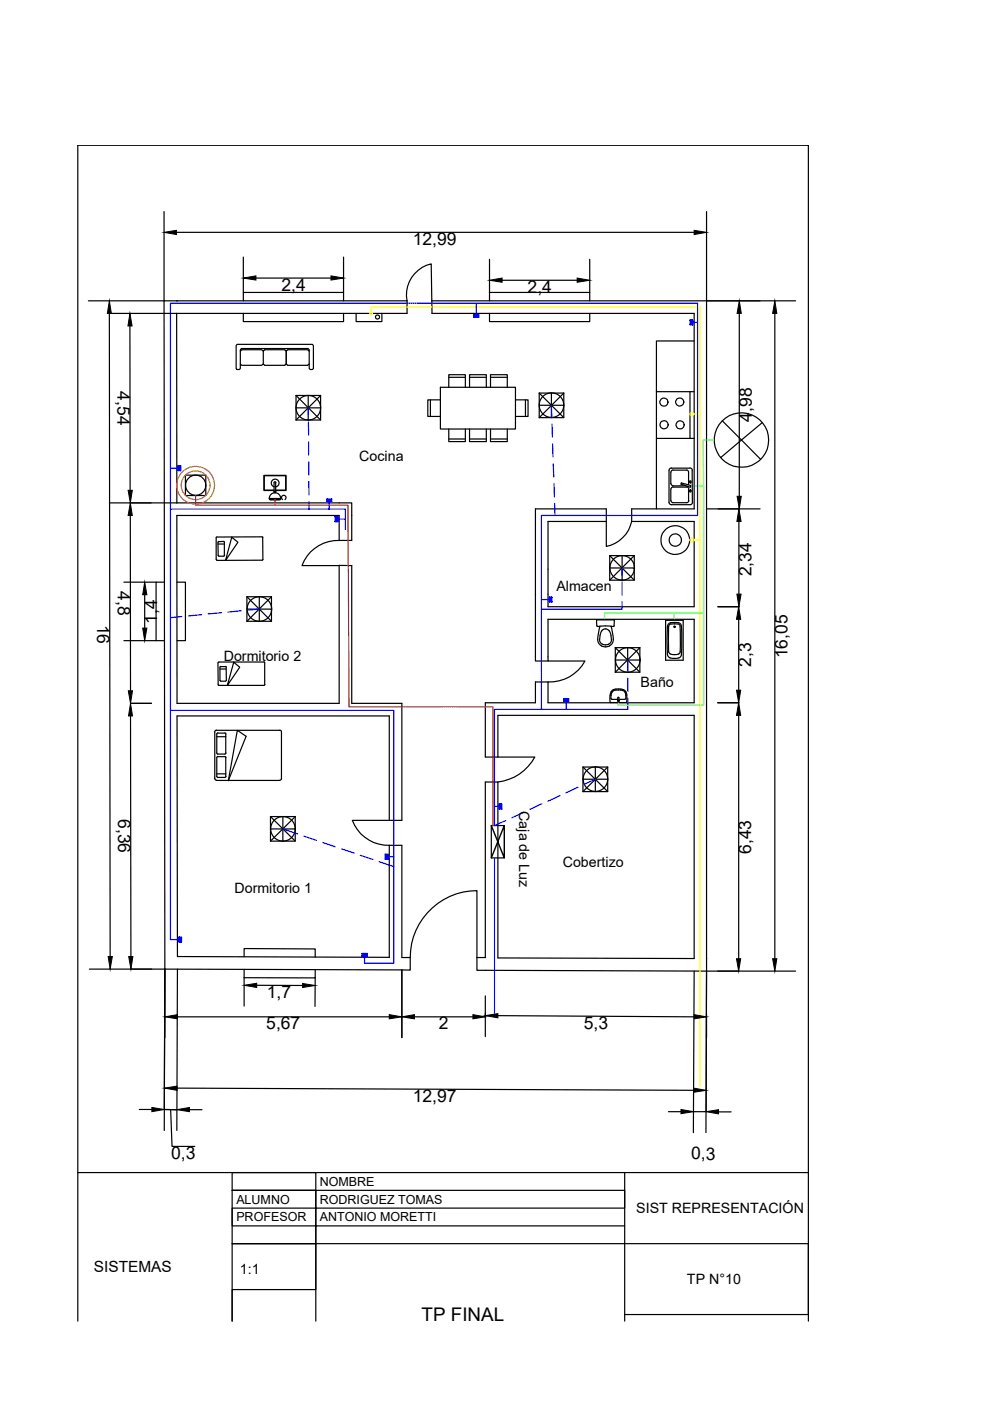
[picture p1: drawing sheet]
<svg xmlns="http://www.w3.org/2000/svg" width="210mm" height="297mm" viewBox="0 0 210 297" stroke-linecap="round" stroke-linejoin="round" font-family="sans-serif">
<!-- layer: 0 -->
<g fill="none" stroke="#000" stroke-width=".25">
<path d="M34.8 44.9l.2 160.6M37.4 49.3h109.8M51.6 54.5v7.5M54.3 59h15.9M72.8 54.5v7.5M103.8 55v7M106.5 59.4h15.9M125 55v7M149.8 44.9v161M18.7 63.8h67.6M27.5 69.1l.1 34.9M34.8 66.4h.1"/>
<path d="M37.4 63.8h.1M37.5 66.4v40.2M50.3 73h15.9l.2 .3v4.8l-.2 .2h-.4l-.2-.2v-3.9l-.3-.3h-14.1l-.2 .3v3.9l-.3 .2h-.4l-.2-.2v-4.8zM51 77.2l.3 .3h4.2l.3-.3 .3 .3h4.3l.3-.3 .3 .3h4.2l.4-.3M51 74.5l.3-.3h4.2l.3 .3 .3-.3h4.3l.3 .3 .3-.3h4.2l.4 .3M51.6 66.4v1.8h21.2v-1.8M51.6 63.8v-1.8h21.2v1.8M55.8 74.5v2.7M60.7 74.5v2.7M75.5 66.4v1.8h5.5v-1.8M86.3 63.8a6.7 6.7 0 0 1 5.1-7.8l.2 7.8M86.3 63.8v2.6h-63.2l.3 136.4"/>
<path d="M91.6 63.8h77.1M91.6 63.8v2.6h55.6v41.5h-13.3v2.7M95.2 80h3.5M99.6 80h3.5M103.8 66.4v1.8h21.2v-1.8M103.8 63.8v-1.8h21.2v1.8M104 80h3.6M147.2 72.3h-8v10.7M156.7 66.4v38.8M164.3 66.4v136.9M62.8 86.5h5.2v2.6h-2.7M62.8 83.8l5.2 5.3"/>
<path d="M62.8 83.8v5.3M62.8 89.1h2.5M62.8 83.8h5.2M65.3 83.8v5.3M68 83.8l-5.2 5.3M68 83.8v2.7M91.3 84.8v3.5M93.4 82.1h15.9v8.9h-15.9zM93.4 84.8h-2.7v3.5h2.7M95.2 82.1v-2.7h3.5v2.7M95.2 91v2.6h3.5v-2.6M95.2 93.1h3.5"/>
<path d="M99.6 82.1v-2.7h3.5v2.7M99.6 91v2.6h3.5v-2.6M99.6 93.1h3.5M104 82.1v-2.7h3.6v2.7M104 91v2.6h3.6v-2.6M104 93.1h3.6M109.3 84.8h2.7v3.5h-2.7M111.4 84.8v3.5M114.3 85.9h5.2v2.6h-2.6M114.3 83.3l5.2 5.2M114.3 83.3v5.2M114.3 88.5h2.6"/>
<path d="M114.3 83.3h5.2M116.9 83.3v5.2M119.5 83.3l-5.2 5.2M119.5 83.3v2.6M139.2 92.9v15M142.4 99.3h3.8M142.4 99.2l-.5 .3-.1 .2 .1 7 .5 .3h3.9l.3-.1 .2-.4M142.7 99.7h2.8M142.7 99.6l-.4 .3v.2M145.5 99.6l.3 .1 .2 .4M146.3 99.2l.2 .1 .3 .4v6.8M146.3 83h-7.1v9.9h7.1"/>
<path d="M146.3 83v9.9h.9M146.3 83h.9M152.8 97l4.4-3.7 4.1 4.1M153.1 89.2l4.1 4.1 4.4-3.7M23.2 106.6h51.4v8a11.7 11.7 0 0 0-7 1.1 7.7 7.7 0 0 0-3.6 4.2h7.9M27.6 109.3l.1 37.2M39.3 100.7h4.3v4.4h-4.3zM46.2 115l.1 2.8M46.2 115.3h1.4M46.3 117.7l.1 .2M46.4 117.9h1M47.4 114.8h-1l-.1 .1"/>
<path d="M47.4 114.8l.2 .1M47.6 115v2.8M47.6 117.7l-.1 .2M49.1 113.9l1.3 1.1-2.6 3.8zM55.6 113.8l-9.7 .1-.1 4.7 .2 .2M55.6 118.8h-9.6M55.6 113.8l.1 .2M55.7 114v4.6l-.1 .2M57.1 105.7a1.21 1.21 0 0 1 1.2-1.2 1.21 1.21 0 0 1 1.2 1.2M57.2 105.9h2.2M57.3 105.9h.1M57.3 105.9h1.9"/>
<path d="M57.5 105.9h.1M57.6 105.9h.1M57.7 105.9h.1M57.8 105.9h.1M57.9 105.9h.1M58 105.9h.1M58.1 104h-2.1v-3.2h4.6v3.2h-2.2M58.1 102.3l.3-.1 .1 2-.2 .2-.2-.2v-1.9M58.1 103.9h-2.1v-3h4.6v3h-2.2M58.2 104.3v.2M58.2 105.9h.1M58.2 103.2a.83 .83 0 0 1-.5-1.3 .83 .83 0 0 1 1.3 .1 .83 .83 0 0 1-.5 1.2"/>
<path d="M58.4 105.9h.1M58.4 104.3v.2M58.5 105.9h.1M58.6 105.9h.1M58.7 105.9h.1M58.8 105.9h.1M58.9 105.9h.1M59 105.9h.1M59.1 105.9h.1M59.2 105.9l.3-.2h-2.4l.2 .2M59.3 105.9h.1M59.9 105.9a.49 .49 0 0 1-.1-.7 .49 .49 0 0 1 .7 0 .49 .49 0 0 1-.1 .7"/>
<path d="M71.9 114.6v-5.3h-34.4v39.8h34.4v-29.2h2.7v29.2h10.6v24.8h-2.7M128.6 110.6v-2.7h-15.1v32.3h2.7M128.6 110.6v5.3a7 7 0 0 0 5.3-5.3M128.6 110.6h-12.4v18h31v-18h-13.3M129.3 117.8l5.2 5.2M129.3 117.8v5.2M129.3 117.8h5.2M131.9 117.8v5.2M134.5 117.8l-5.2 5.2M134.5 117.8v2.6M142.2 100.1v2.5M142.2 103.7v2.5"/>
<path d="M142.3 106.1v.3l.4 .2h2.9M142.3 102.5v.3l.4 .2M144.5 102.4l2 .5-.1 .4-2-.7zM145.4 103h-2.7M145.6 103.3l-2.9-.1-.4 .3v.2M145.6 103.2l.2 .1 .2 .4M146 102.5l-.1 .3M146 100.1v2.5M146 103.7v2.5M146 106.1l-.2 .4-.2 .1M146.2 104l.2-.1 .1 .3-.1 .1-.2-.1zM146.2 102.1l.2-.2 .1 .4-.1 .1-.2-.1z"/>
<path d="M149.8 107.9h11.3M156.7 110.6v15.4M26.3 135.8h6.8M26.3 123.4h6.8M30.7 126.1v7.1M34.9 123.4h-1.8v12.4h1.8M37.5 123.4h1.8v12.4h-1.8M52.4 129.1h5.2v2.6h-2.6M52.4 126.5l5.2 5.2M52.4 126.5v5.2M52.4 131.7h2.6M52.4 126.5h5.2"/>
<path d="M55 126.5v5.2M57.6 126.5l-5.2 5.2M57.6 126.5v2.6M116.2 131.3h31v17.7h-31v-4.4a8.4 8.4 0 0 0 7.8-4.4h-7.8zM126.5 131.5v1.1l.2 .2 1.7-.1 1.6 .1 .2-.2M126.5 131.4h3.7M126.5 131.4v.1M127.2 132.7a8.2 8.2 0 0 0-.4 3.5l.7 .7M127.2 134.7l-.1 .9M127.5 137l.9 .1 .8-.1M129.1 133.7a1.12 1.12 0 0 0-1.3-.2 1.12 1.12 0 0 0-.6 1.2M129.2 133.7l.3 1"/>
<path d="M129.3 120.4h5.2v2.6h-2.6M129.3 123h2.6M129.5 134.7a1.32 1.32 0 0 1-.9 2 1.21 1.21 0 0 1-1.5-1.2M129.6 132.7l.4 2.8M130 135.5a1.42 1.42 0 0 1-.8 1.4M130.2 131.4l.1 .1M130.2 131.5v1.1M130.5 139.9h5.2v2.6h-2.6M130.5 137.3l5.2 5.2M130.5 137.3v5.2M130.5 137.3h5.2M133.1 137.3v5.2"/>
<path d="M135.7 137.3l-5.2 5.2M135.7 137.3v2.6M141.1 131.5h3.8v8.5h-3.8zM141.8 132.7v5.5M141.8 138.2a1.51 1.51 0 0 0 2.1 .4l.3-.4M141.8 132.7a.88 .88 0 0 1 1.2-.4h.5a.51 .51 0 0 1 .7 .4M142.2 132h1.6M142.2 132a.84 .84 0 0 0-.7 .7l-.1 3.1 .2 3a1.32 1.32 0 0 0 1.7 .8h.3a.83 .83 0 0 0 .9-.8v-6.1l-.2-.4-.5-.3M144.2 132.7v5.5M152.2 128.6h4.5M156.6 131.3v15M27.7 149.1h4.4"/>
<path d="M27.7 151.8l.1 51M45.5 155.2v9.9l.4 .3M45.9 154.8h13.4M45.9 154.8l-.4 .4M46 156.2h1.9M46.2 140.5l.1 4.8h9.7M46.6 144.2l.2 .2M46.6 141.5v2.8M46.6 141.8h1.3M46.8 141.3h1M46.8 144.4h1M46.8 141.3l-.2 .1"/>
<path d="M47.8 141.3l.2 .1M47.9 155.6v4.1M47.9 155.6l-.2-.2-1.7 .1v4.2l.2 .2h1.5l.2-.3M47.9 141.5l.1 2.8M48 144.2l-.2 .2M49.6 140.4l1.2 1.1-2.6 3.8zM50.3 154.8l1.9 1.3-3.8 9.4zM56 140.4h-9.6l-.1 .1M56 140.3l.1 .2v4.6M56.2 145.1l-.2 .2M59.3 154.8l.4 .4M59.7 155.2v9.9l-.4 .3"/>
<path d="M113.5 144.6v4.4h-10.6v11.5h2.7M113.5 144.6h2.7M129.3 147.4l.1 1.5M129.4 148.9v.1M129.4 149h3.4M129.6 147.4v.8l1.4 .1M129.6 146.7l-.2 .7M129.6 147.4a1.38 1.38 0 0 1 1.9-1.1 1.17 1.17 0 0 1 1.2 1.6v.2M130.5 142.5h2.6M131 147.9v.7M131 147.9h.2l.1 .7M131.6 146.1l.6 .1"/>
<path d="M131.6 146.1h-.7a1.42 1.42 0 0 0-1.3 .6M132.2 146.2l.5 .5M132.7 148.1l-.2 .2h-1.3M132.7 146.7l.2 1.1-.1 1.2M152.2 149h4.5M156.6 151.7v51.6M45.9 165.5h13.4M46 160.6v4M46 164.1h1.9M46 164.6l.2 .2h1.5l.2-.2M46.2 160.4h1.5M46.2 160.4l-.2 .2"/>
<path d="M47.7 160.4l.2 .2M47.9 160.6v4M57.3 175.8h5.3v2.5h-2.6M57.3 173.1l5.3 5.2M57.3 173.1v5.2M57.3 178.3h2.7M57.3 173.1h5.3M60 173.1v5.2M62.6 173.1l-5.3 5.2M62.6 173.1v2.7M82.5 179.2h2.7v23.8h1.8a14.2 14.2 0 0 1 14.1-14.2v14.2M82.5 173.9h-7.8a8.2 8.2 0 0 0 7.8 5.3"/>
<path d="M82.5 173.9v-22.1h-45l.1 51 44.9 .2M82.5 179.2v23.8M105.6 160.5h7.8a10.2 10.2 0 0 1-7.8 5.3M105.6 160.5v-8.8h41.6v51.5l-41.6-.1v-37.3M105.6 165.8h-2.7v37.2h-1.8M106.9 175h-2.7v6.9h2.7M123.6 165.2h5.2v2.6h-2.6M123.6 162.6l5.2 5.2M123.6 162.6v5.2M123.6 167.8h2.6M123.6 162.6h5.2M126.2 162.6v5.2"/>
<path d="M128.8 162.6l-5.2 5.2M128.8 162.6v2.6M19 205.5h16M35 205.5l50.2 .1M35 205.5l-.2 34.2M35 205.5v14.5M37.6 205.5l-.1 34.2M37.6 215.6h44.9M51.8 202.8v-1.7l15 .1v1.7M51.8 205.5v7.8M54.4 208.9h9.8M66.8 205.6v1.7h-15"/>
<path d="M66.8 207.3v6.1M85.2 205.6v14.4M87 203v2.7l-1.8-.1M87.9 215.6h12.4M101.1 203v2.7l48.7 .2M102.9 211.1v8.7M105.6 215.3l41.6 .3M147.2 205.9l-.2 34.2M149.8 203.3h.1M149.8 215.1v4.9M149.8 205.9l-.1 34.2M149.8 205.9h18.9"/>
<path d="M149.8 205.9l-.1 29.7M29.5 235.2h2.7M36.2 235.3l.3 7.8h4.8M37.5 235.3l-2.7-.1 2.7 .1M37.5 230.7l109.6 .5M40.2 235.3h2.6M141.7 235.7h2.7M147.1 235.7h2.6M152.3 235.7h2.7M16.5 248.6v-217.8h154.9v217.8M132.4 259.9h-65.4v-3.8h65.4v-3.7h-83.2h17.8v3.7h-17.8v3.8h17.8v3.8M132.4 248.6v31.5"/>
<path d="M132.4 278.7h39v-15h-122.2h17.8v9.7h-17.8v6.7v-31.5h17.8v31.5M16.5 280.1v-31.5h154.9v31.5"/>
<circle cx="80" cy="67.2" r=".43"/>
<circle cx="65.4" cy="86.5" r="2.6"/>
<circle cx="116.9" cy="85.9" r="2.6"/>
<circle cx="140.8" cy="85.3" r=".87"/>
<circle cx="140.8" cy="90.1" r=".87"/>
<circle cx="144.1" cy="85.2" r=".85"/>
<circle cx="144.2" cy="90.1" r=".87"/>
<circle cx="157.2" cy="93.3" r="5.8"/>
<circle cx="41.5" cy="102.9" r="2.14"/>
<circle cx="143.2" cy="114.5" r="1.31"/>
<circle cx="143.2" cy="114.5" r="3.1"/>
<circle cx="55" cy="129.1" r="2.6"/>
<circle cx="131.9" cy="120.4" r="2.6"/>
<circle cx="133.1" cy="139.9" r="2.6"/>
<circle cx="143" cy="132.9" r=".15"/>
<circle cx="131.1" cy="148.6" r=".15"/>
<circle cx="60" cy="175.7" r="2.6"/>
<circle cx="126.2" cy="165.2" r="2.6"/>
</g>
<g fill="#000" stroke="#000" stroke-width=".21">
<path d="M34.8 49.3l2.6-.5v.9zM51.6 59l2.7-.5v.9zM70.2 58.5l2.6 .5-2.6 .4zM103.8 59.4l2.7-.4v.8zM122.4 59l2.6 .4-2.6 .4zM147.2 48.8l2.6 .5-2.6 .4zM23.2 63.8l.4 2.6h-.8zM27.5 66.4l.5 2.7h-.9zM156.7 63.8l.5 2.6h-.9zM164.3 63.8l.4 2.6h-.9zM27.2 104h.9l-.5 2.6zM27.6 106.6l.5 2.7h-.9z"/>
<path d="M59.3 105.9h.2zM156.7 107.9l.4 2.7h-.9zM156.3 105.2h.9l-.5 2.7zM30.3 133.2h.8l-.4 2.6zM30.7 123.4l.4 2.7h-.8zM156.6 128.6l.4 2.7h-.8zM156.2 126h.9l-.4 2.6zM27.2 146.5h.9l-.4 2.6zM27.7 149.1l.4 2.7h-.9zM156.2 146.3h.8l-.4 2.7zM156.6 149l.4 2.7h-.8zM22.9 202.8h.9l-.4 2.7z"/>
<path d="M27.3 202.8h.9l-.4 2.7zM35 215.6l2.6-.5v.9zM51.8 208.9l2.6-.4v.9zM64.2 208.5l2.6 .4-2.6 .5zM82.5 215.1l2.7 .5-2.7 .4zM85.2 215.6l2.7-.5v.9zM100.3 215.1l2.6 .5-2.6 .4zM102.9 215.3l2.7-.4v.9zM147.2 215.1l2.6 .5-2.6 .4zM156.2 203.3h.8l-.4 2.6zM163.8 203.3h.9l-.4 2.6zM32.2 234.8l2.6 .4-2.6 .5z"/>
<path d="M34.9 230.7l2.6-.4v.9zM37.5 235.3l2.7-.5v.9zM144.4 235.2l2.7 .5-2.7 .4zM147.1 230.7l2.6 .5-2.6 .4zM149.7 235.7l2.6-.4v.9z"/>
</g>
<path d="M104.2 175l2.7 6.9v-6.9l-2.7 6.9" fill="none" stroke="#000" stroke-width=".3"/>
<g fill="none" stroke="#ff0" stroke-width=".25">
<path d="M86.6 65.1h-7.9v1.3M86.7 65.1h.3M87.1 65.1h.3M87.5 65.1h.3M88 65.1h.2M88.4 65.1h.2M88.8 65.1h.3M89.2 65.1h.3M89.6 65.1h.3M90.1 65.1h.2M90.5 65.1h.2M90.9 65.1h.3"/>
<path d="M91.3 65.1h57.1v22.7M147.2 87.8h1.2v142.6M147.2 114.5a.45 .45 0 0 1-.6 .4 .45 .45 0 0 1-.2-.7 .45 .45 0 0 1 .7 .1l.1 .2h1.2"/>
<circle cx="78.7" cy="66.4" r=".28"/>
<circle cx="146.7" cy="87.8" r=".39"/>
</g>
<path d="M151.5 93.3h-2.4l.1 9.7h-2M149.2 103v26.9h-21v1.4M143 129.9v1.4M149.2 129.9v19.6h-18.1v-.5" fill="none" stroke="#0f0" stroke-width=".25"/>
<path d="M104.8 181.9v33.1" fill="none" stroke="#7f00ff" stroke-width=".25"/>
<g fill="none" stroke="#00f" stroke-width=".25">
<path d="M86.5 64.3h-50.4v86.3h47.4v53.6h-6.2v-1.2M86.7 64.3h.2M87.1 64.3h.3M87.5 64.3h.3M88 64.3h.2M88.4 64.3h.2M88.8 64.3h.3M89.2 64.3h.3M89.6 64.3h.3M90 64.3h.3M90.5 64.3h.2M90.9 64.3h.3"/>
<path d="M91.3 64.3h56.6v45h-14.3M101 64.3v2.1M147.2 68.4h.7M36.1 99.3h1.4M65.3 86.5l.1 1.5M65.4 89.5v2.8M65.4 93.7v2.8M65.5 97.9v2.8M116.9 85.9l.1 2.6M117 89.9l.1 2.8M117.2 94.1v2.8M117.3 98.3l.1 2.8"/>
<path d="M36.1 107.9h37.1v4.4M65.5 102.1v2.8M65.5 106.3v1.6M69.8 106.6v1.3M71.9 110.1h1.3M117.5 102.5v2.9M117.6 106.8l.1 2.5M128.8 109.3h-14v19.8M129 109.3h.3M129.4 109.3h.3M129.8 109.3h.3M130.2 109.3h.3"/>
<path d="M130.7 109.3h.3M131.1 109.3h.3M131.5 109.3h.3M131.9 109.3h.3M132.4 109.3h.3M132.8 109.3h.3M133.2 109.3h.3M38.6 130.7l-2.5 .3M42.7 130.3l-2.8 .3M46.9 129.9l-2.8 .3M51.2 129.5l-2.9 .3M55 129.1l-2.4 .3"/>
<path d="M114.8 127.1h1.4M131.9 127.6v1.5h-17.1v11.3M131.9 120.4v1.6M131.9 123.4v2.8M133.1 140v2.4M36.1 150.6v48.6h1.5M114.8 140.5v.3M114.8 141v.3M114.8 141.4v.3M114.8 141.8v.3M114.8 142.2v.3M114.8 142.6v.3"/>
<path d="M114.8 143.1v.2M114.8 143.5v.2M114.8 143.9v.3M114.8 144.3v6.1M120 149v1.4M133.1 148v2.4h-28.3v24.6l2.4-1M133.1 143.8v2.8M60 175.8l3.1 1M64.4 177.3l2.7 .9M68.4 178.6l2.7 .9M72.4 180l2.7 .9M104.8 171h.8"/>
<path d="M111.1 172.2l-2.6 1.2M114.9 170.4l-2.6 1.2M118.7 168.7l-2.5 1.2M122.5 166.9l-2.5 1.2M126.2 165.2l-2.3 1.1M76.4 181.3l2.7 .9M80.4 182.7l3.1 1.1M82.5 181.6h1"/>
</g>
<g fill="none" stroke="#00f" stroke-width=".3">
<path d="M100.5 66.7v.6M100.8 66.7h.5M101 66.4v.3M101.5 66.7h-1l1 .6h-1M101.5 66.7l-1 .6M101.5 66.7v.6M146.3 67.8v1.1l.5-1.1v1.1M146.3 67.8l.5 1.1M146.3 67.8h.5M146.3 68.9h.5M146.8 68.4h.4M146.9 68.1v.6"/>
<path d="M37.5 99.3h.3M37.8 98.7v1.1l.5-1.1v1.1M37.8 98.7l.5 1.1M37.8 99v.5M37.8 99.8h.5M37.8 98.7h.5M69.3 105.8v.5M69.5 106.3h.5M69.8 106.3v.3M70.3 105.8h-1l1 .5h-1M70.3 105.8l-1 .5M70.3 105.8v.5"/>
<path d="M71.1 109.5v1.1l.5-1.1v1.1M71.1 109.5l.5 1.1M71.1 109.5h.5M71.1 110.6h.5M71.6 109.8v.5M71.6 110.1h.3M116.2 127.1h.3M116.5 126.6v1l.5-1v1M116.5 126.6l.5 1M116.5 126.8v.6M116.5 127.6h.5M116.5 126.6h.5"/>
<path d="M119.5 148.2v.5M119.7 148.7h.6M120 148.7v.3M120.6 148.2h-1.1l1.1 .5h-1.1M120.6 148.2l-1.1 .5M120.6 148.2v.5M105.6 171h.3M105.9 170.5v1l.5-1v1M105.9 170.5l.5 1M105.9 170.7v.5M105.9 171.5h.5M105.9 170.5h.5"/>
<path d="M37.6 199.2h.4M38 198.7v1l.5-1v1M38 198.7l.5 1M38 198.9v.5M38 199.7h.5M38 198.7h.5M81.7 181.1v1l.5-1v1M81.7 181.1l.5 1M81.7 181.1h.5M81.7 182.1h.5M82.2 181.4v.5M82.2 181.6h.3"/>
<path d="M76.8 202.2v.5M77 202.7h.5M77.3 202.7v.3M77.8 202.2h-1l1 .5h-1M77.8 202.2l-1 .5M77.8 202.2v.5"/>
</g>
<g fill="none" stroke="#dd6e00" stroke-width=".25">
<circle cx="41.5" cy="102.9" r="3.1"/>
<circle cx="41.5" cy="102.9" r="4"/>
</g>
<g fill="none" stroke="#f00" stroke-width=".25">
<path d="M41.5 105.1v.9M41.5 106.1v.7M41.5 106.9v.2h32.3v7.7M58.3 105.9v1.2M73.8 119.6l.2 30.2h11.5M73.8 115v.3M73.8 115.4v.3M73.8 115.9v.2M73.8 116.3v.2M73.8 116.7v.3M73.8 117.1v.3M73.8 117.5v.3"/>
<path d="M73.8 117.9v.3M73.8 118.3v.3M73.8 118.8v.3M73.8 119.2v.3M85.7 149.8h.3M86.1 149.8h.3M86.5 149.8h.3M86.9 149.8h.3M87.4 149.8h.3M87.8 149.8h.3M88.2 149.8h.3M88.6 149.8h.3"/>
<path d="M89.1 149.8h.3M89.5 149.8h.3M89.9 149.8h.3M90.3 149.8h.3M90.7 149.8h.3M91.2 149.8h.3M91.6 149.8h.3M92 149.8h.3M92.4 149.8h.3M92.9 149.8h.3M93.3 149.8h.3M93.7 149.8h.3"/>
<path d="M94.1 149.8h.3M94.6 149.8h.2M95 149.8h.2M95.4 149.8h.3M95.8 149.8h.3M96.3 149.8h.2M96.7 149.8h.2M97.1 149.8h.3M97.5 149.8h.3M97.9 149.8h.3M98.3 149.8h.3M98.7 149.8h.3"/>
<path d="M99.2 149.8h.3M99.6 149.8h.3M100 149.8h.3M100.4 149.8h.3M100.9 149.8h.3M101.3 149.8h.3M101.7 149.8h.3M102.1 149.8h.3M102.6 149.8h1.9v25.2"/>
</g>
<text font-size="4" x="89.4" y="280.1">TP FINAL</text>
<g font-size="3.7">
<text x="87.5" y="51.9">12,99</text>
<text x="59.7" y="61.6">2,4</text>
<text x="111.9" y="62.1">2,4</text>
<text x="24.9" y="83" transform="rotate(90 24.9 83)">4,54</text>
<text x="159.4" y="89.4" transform="rotate(-90 159.4 89.4)">4,98</text>
<text x="25" y="125.3" transform="rotate(90 25 125.3)">4,8</text>
<text x="159.3" y="122.2" transform="rotate(-90 159.3 122.2)">2,34</text>
<text x="20.6" y="132.4" transform="rotate(90 20.6 132.4)">16</text>
<text x="33.3" y="132.3" transform="rotate(-90 33.3 132.3)">1,4</text>
<text x="159.3" y="141.4" transform="rotate(-90 159.3 141.4)">2,3</text>
<text x="166.9" y="139.6" transform="rotate(-90 166.9 139.6)">16,05</text>
<text x="25" y="173.7" transform="rotate(90 25 173.7)">6,36</text>
<text x="159.3" y="181" transform="rotate(-90 159.3 181)">6,43</text>
<text x="56.6" y="211.6">1,7</text>
<text x="56.5" y="218.3">5,67</text>
<text x="93.1" y="218.3">2</text>
<text x="123.8" y="218.1">5,3</text>
<text x="87.5" y="233.6">12,97</text>
<text x="36.3" y="245.7">0,3</text>
<text x="146.5" y="245.8">0,3</text>
</g>
<text font-size="3.3" x="19.9" y="269.7">SISTEMAS</text>
<g font-size="3">
<text x="76.2" y="97.7">Cocina</text>
<text x="118" y="125.3">Almacen</text>
<text x="47.4" y="140.1">Dormitorio 2</text>
<text x="135.8" y="145.7">Baño</text>
<text x="110.1" y="172" transform="rotate(90 110.1 172)">Caja de Luz</text>
<text x="119.3" y="183.8">Cobertizo</text>
<text x="49.7" y="189.3">Dormitorio 1</text>
<text x="134.9" y="257.2">SIST REPRESENTACIÓN</text>
<text x="50.9" y="270.1">1:1</text>
<text x="145.7" y="272.3">TP N°10</text>
</g>
<g font-size="2.6">
<text x="67.8" y="251.4">NOMBRE</text>
<text x="50.1" y="255.2">ALUMNO</text>
<text x="67.8" y="255.2">RODRIGUEZ TOMAS</text>
<text x="50.1" y="259">PROFESOR</text>
<text x="67.8" y="259">ANTONIO MORETTI</text>
</g>
</svg>
